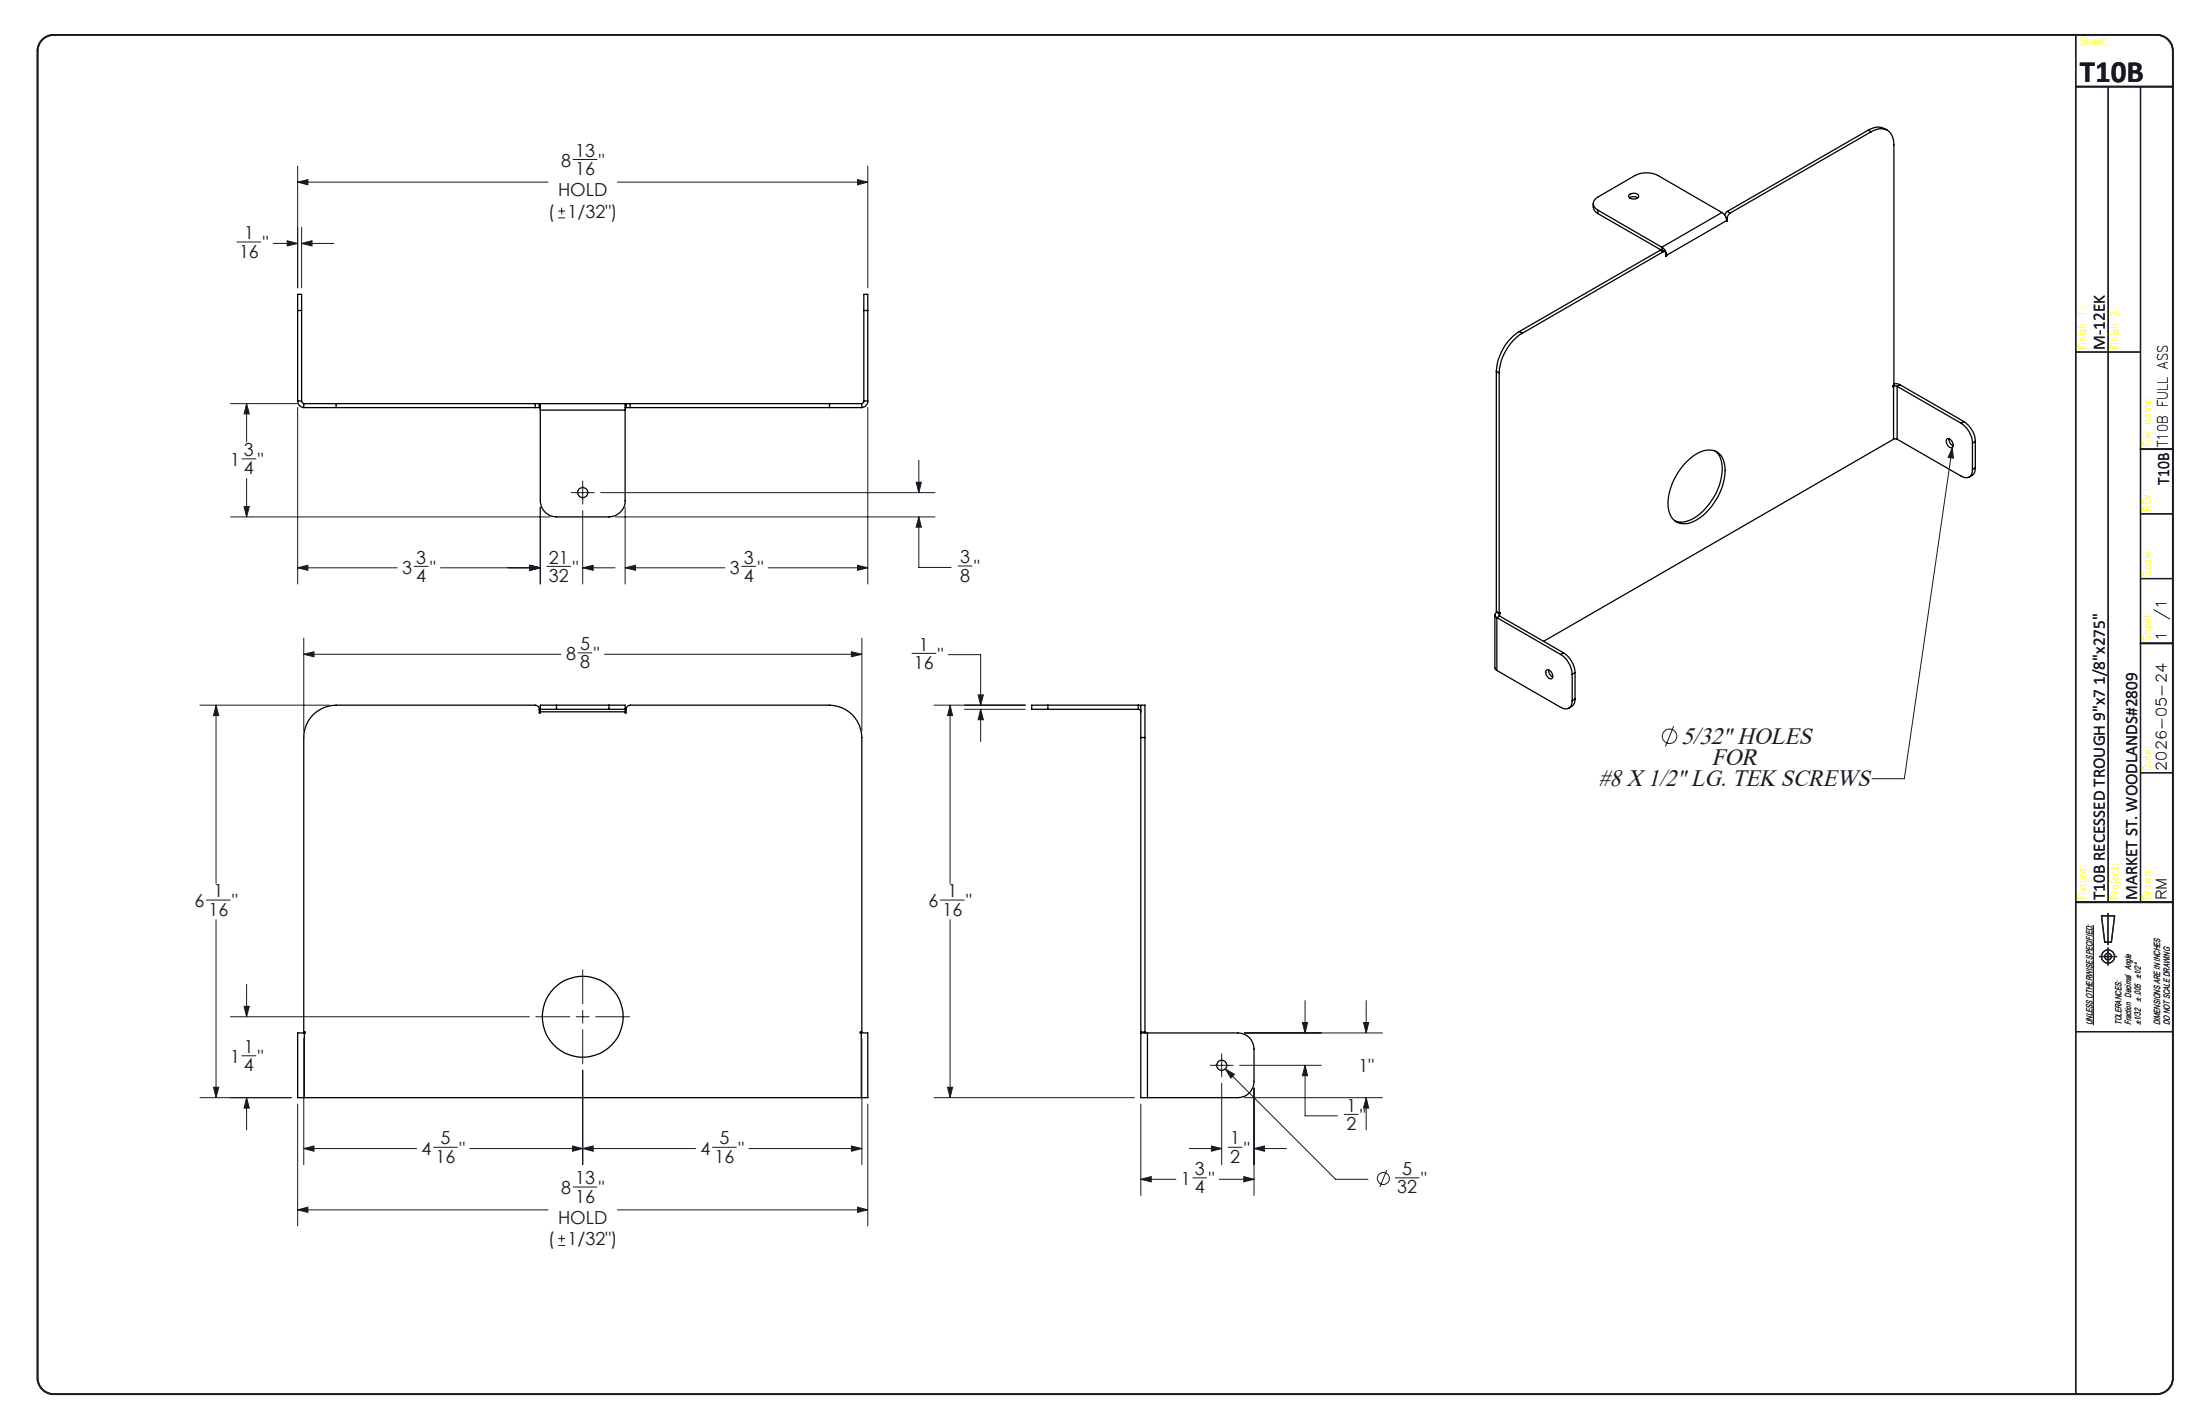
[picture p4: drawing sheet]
<svg xmlns="http://www.w3.org/2000/svg" width="432mm" height="279mm" viewBox="0 0 432 279" stroke-linecap="round" stroke-linejoin="round" font-family="sans-serif">
<g fill="none" stroke="#191924" stroke-width=".2">
<path d="M58.4 35.7l2-.5v1.1zM58.4 32.6v23.9M58.4 35.7h49.2M112.5 31.3h4.7M121.2 35.7h49.1M168.3 35.2l2 .5-2 .6zM170.3 32.6v23.9M46.5 47.5h4.7M53.7 47.8h4.7M56.4 47.2l2 .6-2 .5zM59.2 47.8l2-.6v1.1zM59.2 44.6v11.9"/>
<path d="M59.2 47.8h6.3M109.6 42.8h1.3M109.6 41.4h1.3M110.2 40.7v1.4M45.2 79.2h13.1M48.4 79.2l.5 2h-1zM48.4 79.2v7.5M58.4 79.9v34.7M170.3 79.9v34.7M47.5 90h2.7M47.9 99.4h1l-.5 2zM48.4 93.9v7.5"/>
<path d="M106 99.5v15.1M112.1 96.7h4.5M114.4 94.4v4.5M117.9 96.7h65.6M122.7 99.5v15.1M179.8 94.6h1l-.5 2.1zM180.3 90.3v6.4M383.2 87.8l.2 2.1-1-.2zM383.2 87.8l-9.4 65h-6.4M45.2 101.4h62.7M58.4 111.4l2-.5v1zM58.4 111.4h19.6"/>
<path d="M81.3 111.1h2.7M86.5 111.4h19.5M104 110.9l2 .5-2 .5zM107.3 111.1h4.7M114.4 111.4l2-.5v1zM114.4 100.2v14.4M114.4 111.4h6.3M120.8 101.4h62.7M122.7 111.4l2-.5v1zM122.7 111.4h19.6M145.6 111.1h2.7M150.8 111.4h19.5"/>
<path d="M168.3 110.9l2 .5-2 .5zM180.3 101.4l.5 2h-1zM180.3 101.4v9.9h6.4M188.1 111.1h2.7M39.2 138.4h25.5M42.4 138.4l.5 2h-1zM42.4 138.4v34.9M59.6 128.4l2-.5v1zM59.6 125.2v18.2M59.6 128.4h50.5M113.5 128.1h2.7M118.6 128.4h50.6"/>
<path d="M167.1 127.9l2.1 .5-2.1 .5zM169.2 125.2v18.2M179 128.2h4.7M183.3 138.4h17.9M186.1 128.4h6.4v10M186.5 138.4l.5 2h-1zM186.5 138.4v34.9M189.3 139.2h11.9M192 136.3h1l-.5 2.1zM192.5 139.2l.5 2h-1zM192.5 139.2v6.3M328.5 142.5l-1.6 4"/>
<path d="M40.5 176.6h4.7M184.6 176.6h4.7M42.4 180.4v35M45.2 199.5h58.7M47.9 197.4h1l-.5 2.1zM48.4 193.1v6.4M105.2 199.5h6.6M113.1 199.5h2.5M114.4 190.3v6.7M114.4 198.2v2.6M116.9 199.5h6.7M186.5 180.4v35"/>
<path d="M256.2 196.3v6.4M268.1 196.3v6.4M410.9 181.5v19.6M39.2 215.4h17.9M41.9 213.3h1l-.5 2.1zM47.5 207.2h2.7M48.4 215.4l.5 2h-1zM48.4 215.4v6.3M58.4 216.6v24M59.6 203.8v24.7M114.4 202v6.7M114.4 210v18.5"/>
<path d="M169.2 203.8v24.7M170.3 216.6v24M183.3 215.4h39.3M186 213.3h1l-.5 2.1zM223.9 216.6v18M237.5 209h4.5M239.8 206.8v4.5M239.8 212.5v16M240.5 209.7l1.8 1.1-.7 .7zM240.5 209.7l21.6 21.7h6.4M243.3 209h16M244.2 215.4h27.1"/>
<path d="M244.2 202.7h27.1M246.1 213.5v21.1M255.6 200.6h1l-.4 2.1zM256.2 209l.4 2.1h-1zM256.2 209v9.9h6.3M263.8 218.7h2.8M267.6 200.6h1l-.5 2.1zM268.1 215.4l.5 2h-1zM268.1 215.4v6.3M58.4 237.4l2-.5v1zM58.4 237.4h49.2M59.6 225.4l2-.5v1z"/>
<path d="M59.6 225.4h22.2M85.1 225.1h4.7M92.2 225.4h44.3M112.4 224.9l2 .5-2 .5zM112.5 232.9h4.7M114.4 225.4l2-.5v1zM121.2 237.4h49.1M139.8 225.1h4.7M147 225.4h22.2M167.1 224.9l2.1 .5-2.1 .5zM168.3 236.9l2 .5-2 .5zM223.9 231.4l2.1-.5v1z"/>
<path d="M223.9 231.4h6.9M233.4 225.4h6.4M234.1 231.1h2.7M237.8 224.9l2 .5-2 .5zM239.3 231.4h6.8M241.1 225.1h2.7M244.1 230.9l2 .5-2 .5zM246.1 225.4l2.1-.5v1zM246.1 225.4h6.4M272.2 229.6l-1.4 3.3M273.9 231.1h4.6M109.6 244.4h1.3"/>
<path d="M109.6 243h1.3M110.2 242.4v1.3"/>
<circle cx="327.7" cy="144.5" r="1.42"/>
<circle cx="271.5" cy="231.2" r="1.17"/>
</g>
<g fill="none" stroke="#191924" stroke-width=".25">
<path d="M407.4 6.8v266.7M413.8 17v160M420.1 17v160M407.4 69.1h12.7M420.1 113.5h6.4M420.1 100.8h6.4M420.1 151.6h6.4M407.4 177h19.1M412.5 179.7h2.5l-.6 5.2h-1.3zM413.7 179.2v6.1M412.1 187.7h3.3M413.7 186v3.4"/>
<path d="M407.4 202.4h19.1"/>
<circle cx="413.7" cy="187.7" r=".66"/>
<circle cx="413.8" cy="187.7" r="1.29"/>
</g>
<path d="M8.2 7.9a3.3 3.3 0 0 1 2.3-1.1h412.8a3.2 3.2 0 0 1 3.2 3.2v260.4a3.2 3.2 0 0 1-3.2 3.1h-412.8a3.2 3.2 0 0 1-3.1-3.1v-260.4a3.2 3.2 0 0 1 .8-2.1zM407.4 17h19.1M420.1 88.1h6.4M420.1 126.2h6.4M407.4 177h19.1" fill="none" stroke="#191924" stroke-width=".35"/>
<g fill="none" stroke="#000" stroke-width=".25">
<path d="M312.7 40a1.76 1.76 0 0 0 .9 1.9M319.8 38.2a1.19 1.19 0 0 1 1.8 .3 1.15 1.15 0 0 1-1.9 .1zM319.8 38.8l.7-.2 1 .2M366.7 25.5a3.2 3.2 0 0 1 3.7 0M366.7 25.5l.5 .4M366.7 25.5l-27.7 16M367.2 25.9a2.68 2.68 0 0 1 4.2 .8l.2 .5 .1 1.3v47.1l-.2 .1M367.2 25.9l-27.6 15.9M313.6 41.2a1.36 1.36 0 0 1-.9-1.2 1.36 1.36 0 0 1 .9-1.3l7.3-4.3a5 5 0 0 1 4.5 0l12.6 7.3M313.6 41.2l12.6 7.3M313.6 41.9l12.4 7.1M313.6 41.2v.7"/>
<path d="M325.8 49.1l.3-.1 .7 .4M325.8 49.1l.6 .3M325.8 49.1l-27.6 16M326.2 48.5a1.84 1.84 0 0 1 .9 1.6M326.2 48.5v.5M326.4 49.4a.34 .34 0 0 1 .4 0 .34 .34 0 0 1 .2 .3v.6l.1-.1M326.4 49.4l-27.6 16M327 50l.1 .1M327 50.2h.1M327.1 50.1v.1M338 41.7a1.84 1.84 0 0 1 .9 1.6M338 41.7l-11.8 6.8"/>
<path d="M338.7 42.7l.3 .1M338.9 43.3l-11.8 6.8M338.9 43.3v.1h.1M338.9 43.3l.1 .1M339 41.5l-.5 .7M339 42.8v.6M339 41.5l.6 .3M339.6 41.8l-.4 .4-.2 .6M58.4 60.9v-3.2h.8v3.2M58.4 78.7a1.34 1.34 0 0 0 1.2 1.3M58.4 60.9v17.8M58.4 60.9h.8"/>
<path d="M58.4 78.7h.8M59.2 78.7l.2 .4 .3 .1M59.2 60.9v17.8M59.6 80h6.4M66 79.2h-6.4v.8M66 80h39.1M66 79.2h39.1M66 79.2v.8M105.1 80h.7M105.1 79.2h.7M105.1 79.2v.8M105.8 79.2v.8"/>
<path d="M105.8 80h.2M105.8 79.2h17.1M106 79.2v1.3M122.7 79.2v1.3M122.7 80h.2M122.9 80h.8M122.9 79.2h.8M122.9 79.2v.8M123.7 80h39.1M123.7 79.2v.8M123.7 79.2h39.1M162.8 80h6.4"/>
<path d="M162.8 79.2h6.4v.8M162.8 79.2v.8M169.5 60.9v-3.2h.8v3.2M169.5 78.7l-.1 .3-.3 .2M169.5 60.9h.8M169.5 78.7h.8M169.5 60.9v17.8M170.3 78.7a1.27 1.27 0 0 1-1.1 1.3M170.3 60.9v17.8M293.7 72.8l.6 .4M293.7 72.8v47.2l.6 .3M294.3 73.2v47.1"/>
<path d="M298.2 65.1a10 10 0 0 0-4.5 7.7M298.2 65.1l.6 .3M298.8 65.4a10 10 0 0 0-4.5 7.8M371.5 75.7v.2l.2-.1M371.5 75.7l.2 .1M371.7 75.8h.7M371.7 75.8v10.4M371.7 75.3h.8l.4 .2M372.4 75.8l12.5 7.2M372.4 75.8v10.4M372.9 75.5l-.5 .3M372.9 75.5l12.6 7.2"/>
<path d="M106 80.5v17.7a3.2 3.2 0 0 0 3.2 3.2h10.3a3.2 3.2 0 0 0 3.2-3.2v-17.7M106 80.5h16.7M330.6 91.1a6.8 6.8 0 0 1 5.4-2.8 3.2 3.2 0 0 1 2.6 3.3 11.8 11.8 0 0 1-6.8 11 3.2 3.2 0 0 1-4.4-3.1 12 12 0 0 1 3.2-8.4zM336.7 88.5a4.5 4.5 0 0 1 1.3 4.2 12.3 12.3 0 0 1-6.2 9.3 3.9 3.9 0 0 1-3 .2M371.7 86.2l.3-.1 .4 .1M371.7 86.2l-68.7 39.6M372.4 86.2l12.5 7.2a1.34 1.34 0 0 0 1.6 .2 1.34 1.34 0 0 0 .6-1.5M382.1 86.2a.76 .76 0 0 1 1.1 .6l.1 .3a.51 .51 0 0 1 0 .5 .51 .51 0 0 1-.5 .2l-.6-.5-.2-.6zM382.6 86.1l.1 .7 .3 .5 .4 .2M384.9 83a4.9 4.9 0 0 1 2.2 4M385.5 82.7a4.9 4.9 0 0 1 2.2 3.9M385.5 82.7l-.6 .3"/>
<path d="M387.1 87v5.1M387.7 91.8a1.63 1.63 0 0 1-1.2 1.8M387.7 86.6l-.6 .4M387.7 91.8l-.6 .3M387.7 86.6v5.2M106 139.2h3.2M106 139.2v.5M106 139.7v.2h-.2v-.7a.78 .78 0 0 0-.7-.8h-39.1a6.3 6.3 0 0 0-6.4 6.3v57.8h.3v.2h-.2M106 139.7h16.7M109.2 138.4h-3.2v.8M109.2 138.4v.8M109.2 138.4h10.3"/>
<path d="M109.2 139.2h10.3M119.5 138.4h3.2v.8M119.5 139.2h3.2M119.5 138.4v.8M122.7 139.2v.5M122.7 139.7v.2h.2v-.7a.78 .78 0 0 1 .8-.8h39.1a6.4 6.4 0 0 1 6.4 6.3v57.8h-.4v.2h.3M205.7 138.4h-3.2v.8h3.2M205.7 138.4h17.7M205.7 139.2h17.7M205.7 138.4v.8M223.4 138.4l.5 .1M223.4 139.2a.48 .48 0 0 1 .5 .5"/>
<path d="M223.4 138.4v.8M293.4 120.7v10.3l.4 .6M293.8 131.6l12.5 7.2a1.37 1.37 0 0 0 1.6 .2 1.37 1.37 0 0 0 .7-1.5M293.8 120.1a.55 .55 0 0 0-.4 .6 .55 .55 0 0 0 .4 .5M293.8 121.2v10.4M293.8 121.2l12.5 7.2M293.8 120.1l.5 .3M293.8 120.1h.1M294.3 120.3l.2-.1v.2M294.3 120.4l-.1 .3 .1 .2M294.3 120.4v.5M294.3 120.9l-.5 .3"/>
<path d="M294.3 120.9l12.6 7.2M294.3 120.3l.2 .1M294.5 120.4h-.2M303.5 131.5a1.12 1.12 0 0 1 1.2 1.5 .76 .76 0 0 1-1.2-.5l-.1-.6zM304 131.4l.2 .9 .6 .6M306.3 128.4a5.1 5.1 0 0 1 2.3 3.9M306.9 128.1a5.1 5.1 0 0 1 2.2 3.9M306.9 128.1l-.6 .3M308.6 132.3v5.2M309.1 137.2a1.72 1.72 0 0 1-1.2 1.8M309.1 132l-.5 .3M309.1 137.2l-.5 .3"/>
<path d="M309.1 132v5.2M223.9 144.7v70.7h1.3M223.9 144.7v-6.3h.8v6.3M223.9 144.7h.8M224.7 144.7v58M59.7 202.7h-1.3v12.7h1.3M59.7 215.4h109.4M59.7 202.7v12.7M169.1 202.7h1.2v12.7h-1.2M169.1 202.7v12.7M223.9 202.7h1.3M223.9 202.5h.8"/>
<path d="M225.2 202.7h17.8a3.1 3.1 0 0 1 3.1 3.1v6.4a3.1 3.1 0 0 1-3.1 3.2h-17.8M225.2 202.7v12.7"/>
<circle cx="114.4" cy="96.6" r="1.01"/>
<circle cx="114.4" cy="199.5" r="7.9"/>
<circle cx="239.8" cy="209" r=".99"/>
</g>
<g fill="#191924">
<path d="M383.2 87.8l.2 2.1-1-.2z"/>
<path d="M41.9 213.3h1l-.5 2.1zM42.4 138.4l.5 2h-1zM59.6 225.4l2-.5v1zM112.4 224.9l2 .5-2 .5zM114.4 225.4l2-.5v1zM167.1 224.9l2.1 .5-2.1 .5zM58.4 237.4l2-.5v1zM168.3 236.9l2 .5-2 .5zM47.9 197.4h1l-.5 2.1zM48.4 215.4l.5 2h-1zM167.1 127.9l2.1 .5-2.1 .5zM59.6 128.4l2-.5v1zM186.5 138.4l.5 2h-1zM186 213.3h1l-.5 2.1zM192 136.3h1l-.5 2.1zM192.5 139.2l.5 2h-1zM237.8 224.9l2 .5-2 .5zM246.1 225.4l2.1-.5v1zM256.2 209l.4 2.1h-1zM255.6 200.6h1l-.4 2.1zM268.1 215.4l.5 2h-1zM267.6 200.6h1l-.5 2.1zM223.9 231.4l2.1-.5v1zM244.1 230.9l2 .5-2 .5zM240.5 209.7l1.1 1.8 .7-.7zM58.4 35.7l2-.5v1.1zM168.3 35.2l2 .5-2 .6zM58.4 111.4l2-.5v1zM104 110.9l2 .5-2 .5zM122.7 111.4l2-.5v1zM168.3 110.9l2 .5-2 .5zM114.4 111.4l2-.5v1zM104 110.9l2 .5-2 .5zM179.8 94.6h1l-.5 2.1zM180.3 101.4l.5 2h-1zM47.9 99.4h1l-.5 2zM48.4 79.2l.5 2h-1zM56.4 47.2l2 .6-2 .5zM59.2 47.8l2-.6v1.1z"/>
</g>
<text font-size="6.1" fill="#191924" x="408.2" y="16.1">T10B</text>
<g font-size="4.7" fill="#191924">
<text x="330" y="145.9">5/32&quot; HOLES</text>
<text x="313.7" y="154.2">#8 X 1/2&quot; LG. TEK SCREWS</text>
<text x="335.9" y="150.1">FOR</text>
</g>
<g font-size="3.5" fill="#191924">
<text x="110.1" y="32.7">8</text>
<text x="112.9" y="30.7">13</text>
<text x="112.9" y="34.3">16</text>
<text x="117.6" y="32.7">&quot;</text>
<text x="109.5" y="38.5">HOLD</text>
<text x="47.9" y="46.9">1</text>
<text x="107.6" y="42.7">(</text>
<text x="111.4" y="42.7">1/32&quot;)</text>
<text x="46.9" y="50.5">16</text>
<text x="51.6" y="48.9">&quot;</text>
<text x="47.9" y="89.5">3</text>
<text x="45.2" y="91.5">1</text>
<text x="47.9" y="93.1">4</text>
<text x="50.6" y="91.5">&quot;</text>
<text x="79" y="112.6">3</text>
<text x="81.7" y="110.6">3</text>
<text x="84.4" y="112.6">&quot;</text>
<text x="107.7" y="110.6">21</text>
<text x="112.4" y="112.6">&quot;</text>
<text x="143.3" y="112.6">3</text>
<text x="146" y="110.6">3</text>
<text x="148.7" y="112.6">&quot;</text>
<text x="188.5" y="110.5">3</text>
<text x="191.2" y="112.5">&quot;</text>
<text x="81.7" y="114.2">4</text>
<text x="107.7" y="114.2">32</text>
<text x="146" y="114.2">4</text>
<text x="188.5" y="114.1">8</text>
<text x="111.1" y="129.6">8</text>
<text x="113.8" y="127.6">5</text>
<text x="113.8" y="131.2">8</text>
<text x="116.6" y="129.6">&quot;</text>
<text x="179.4" y="131.2">16</text>
<text x="180.4" y="127.6">1</text>
<text x="184.1" y="129.6">&quot;</text>
<text x="38.2" y="178">6</text>
<text x="40.9" y="179.7">16</text>
<text x="41.9" y="176.1">1</text>
<text x="45.6" y="178">&quot;</text>
<text x="182.2" y="178">6</text>
<text x="185" y="179.7">16</text>
<text x="186" y="176.1">1</text>
<text x="189.7" y="178">&quot;</text>
<text x="45.2" y="208.6">1</text>
<text x="47.9" y="206.6">1</text>
<text x="50.6" y="208.6">&quot;</text>
<text x="47.9" y="210.2">4</text>
<text x="266.6" y="210.3">1&quot;</text>
<text x="264.3" y="218.1">1</text>
<text x="264.3" y="221.7">2</text>
<text x="267" y="220.1">&quot;</text>
<text x="82.8" y="226.5">4</text>
<text x="86.5" y="224.5">5</text>
<text x="90.2" y="226.5">&quot;</text>
<text x="137.5" y="226.5">4</text>
<text x="141.2" y="224.5">5</text>
<text x="144.9" y="226.5">&quot;</text>
<text x="241.5" y="224.5">1</text>
<text x="244.2" y="226.5">&quot;</text>
<text x="85.5" y="228.2">16</text>
<text x="112.9" y="232.3">13</text>
<text x="140.3" y="228.2">16</text>
<text x="231.8" y="232.5">1</text>
<text x="234.5" y="230.5">3</text>
<text x="237.2" y="232.5">&quot;</text>
<text x="241.5" y="228.2">2</text>
<text x="275.2" y="230.5">5</text>
<text x="278.9" y="232.5">&quot;</text>
<text x="110.1" y="234.3">8</text>
<text x="112.9" y="235.9">16</text>
<text x="117.6" y="234.3">&quot;</text>
<text x="234.5" y="234.2">4</text>
<text x="274.3" y="234.2">32</text>
<text x="107.6" y="244.4">(</text>
<text x="109.5" y="240.2">HOLD</text>
<text x="111.4" y="244.4">1/32&quot;)</text>
</g>
<g font-size="3.4" fill="#191924">
<text x="413.1" y="68.7" transform="rotate(-90 413.1 68.7)">M-12EK</text>
<text x="425.7" y="95.1" transform="rotate(-90 425.7 95.1)">T10B</text>
<text x="413.1" y="176.6" transform="rotate(-90 413.1 176.6)">T10B RECESSED TROUGH 9&quot;x7 1/8&quot;x275&quot;</text>
<text x="419.4" y="176.6" transform="rotate(-90 419.4 176.6)">MARKET ST. WOODLANDS#2809</text>
</g>
<g font-size="2.8" fill="#191924">
<text x="425.5" y="87.7" transform="rotate(-90 425.5 87.7)">T10B FULL ASS</text>
<text x="425.2" y="125.8" transform="rotate(-90 425.2 125.8)">1</text>
<text x="425.2" y="121.7" transform="rotate(-90 425.2 121.7)">/1</text>
<text x="425.2" y="151.2" transform="rotate(-90 425.2 151.2)">2026-05-24</text>
<text x="425.2" y="176.6" transform="rotate(-90 425.2 176.6)">RM</text>
</g>
<g font-size="2.1" fill="#ff0">
<text x="408.2" y="8.9">Sheet:</text>
<text x="409.5" y="68.7" transform="rotate(-90 409.5 68.7)">Finish 1:</text>
<text x="415.8" y="68.7" transform="rotate(-90 415.8 68.7)">Finish 2:</text>
<text x="422.2" y="87.7" transform="rotate(-90 422.2 87.7)">File name:</text>
<text x="422.2" y="100.4" transform="rotate(-90 422.2 100.4)">REV.:</text>
<text x="422.2" y="113.1" transform="rotate(-90 422.2 113.1)">Scale:</text>
<text x="422.2" y="125.8" transform="rotate(-90 422.2 125.8)">Sheet:</text>
<text x="422.2" y="151.2" transform="rotate(-90 422.2 151.2)">Date:</text>
<text x="409.5" y="176.6" transform="rotate(-90 409.5 176.6)">Fixture:</text>
<text x="415.8" y="176.6" transform="rotate(-90 415.8 176.6)">Project:</text>
<text x="422.2" y="176.6" transform="rotate(-90 422.2 176.6)">Drawn:</text>
</g>
<g font-size="1.7" fill="#191924">
<text x="420.2" y="196.6" transform="rotate(-90 420.2 196.6)">± .005 ±1/2°</text>
<text x="410.7" y="201.1" transform="rotate(-90 410.7 201.1)">UNLESS OTHERWISE SPECIFIED:</text>
<text x="416.4" y="201.1" transform="rotate(-90 416.4 201.1)">TOLERANCES:</text>
<text x="418.3" y="201.1" transform="rotate(-90 418.3 201.1)">Fraction Decimal Angle</text>
<text x="420.2" y="201.1" transform="rotate(-90 420.2 201.1)">±1/32</text>
<text x="424" y="201.1" transform="rotate(-90 424 201.1)">DIMENSIONS ARE IN INCHES</text>
<text x="425.9" y="201.1" transform="rotate(-90 425.9 201.1)">DO NOT SCALE DRAWING</text>
</g>
</svg>
